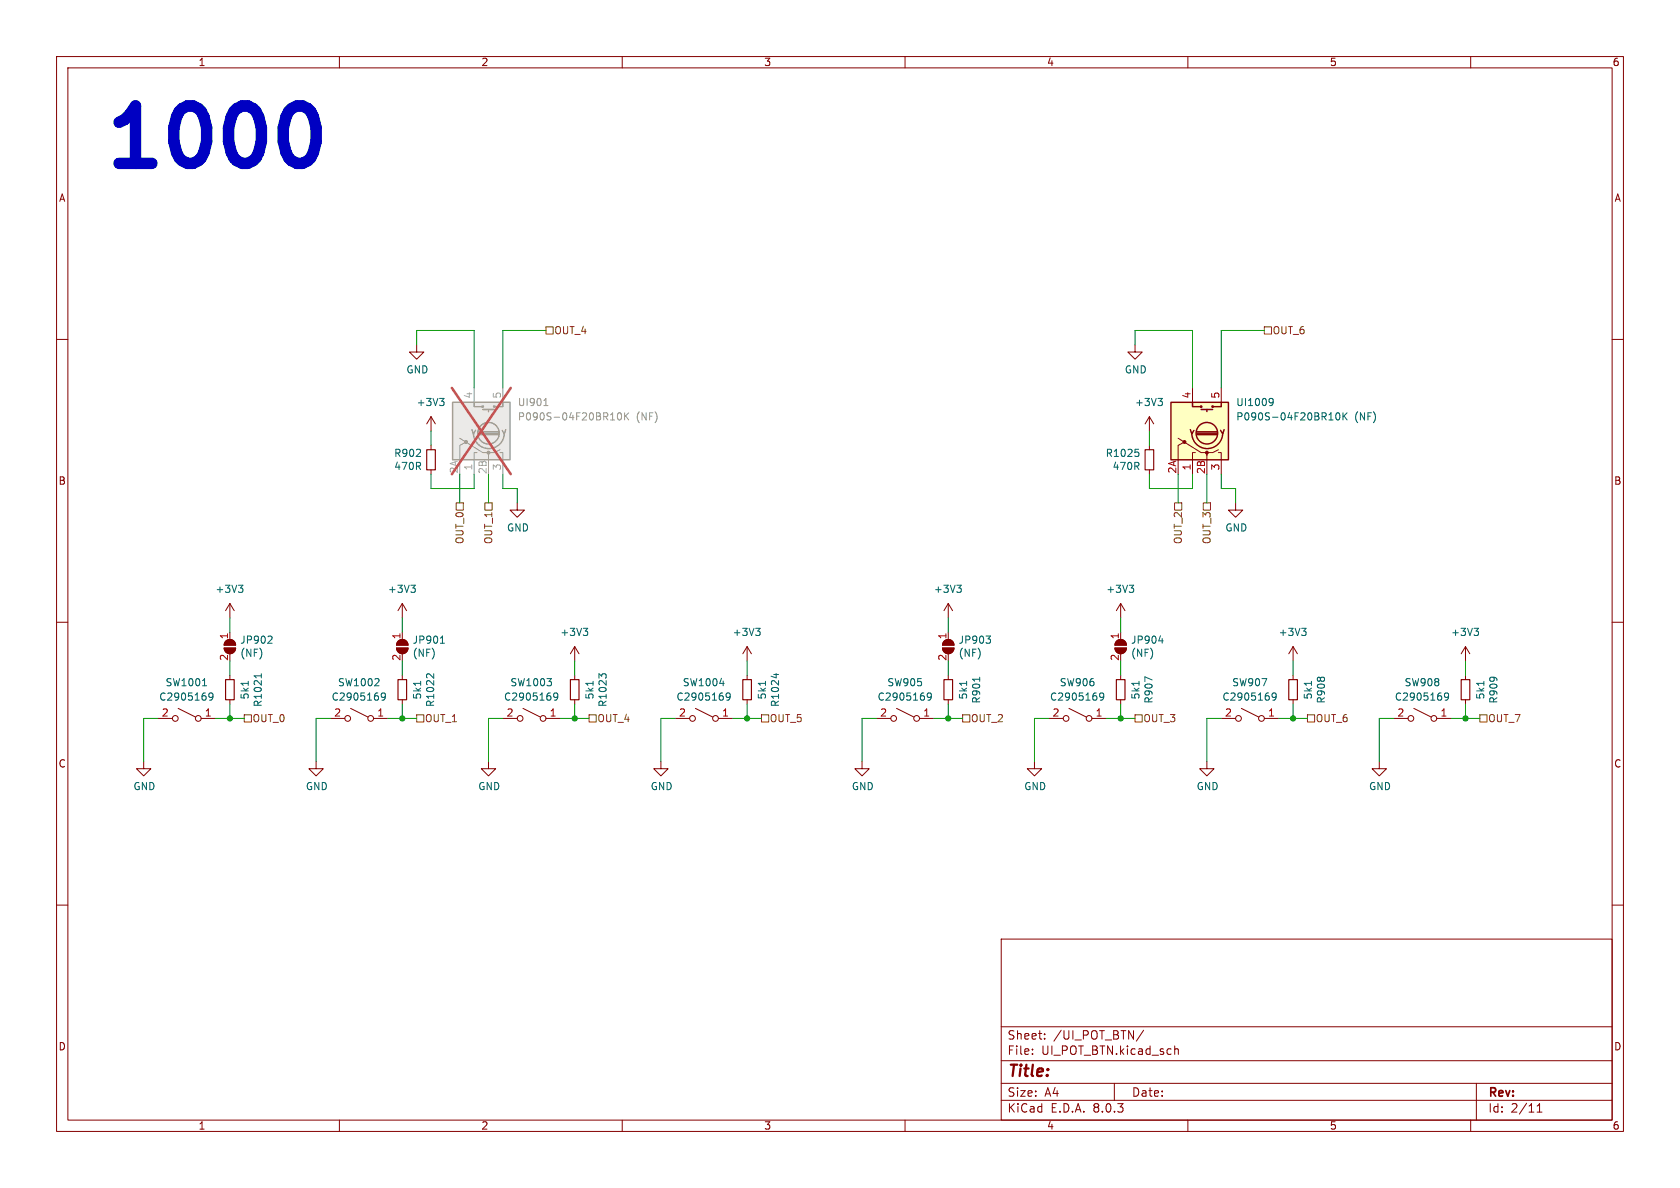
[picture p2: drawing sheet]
<svg xmlns="http://www.w3.org/2000/svg" width="297mm" height="210mm" viewBox="0 0 297 210" stroke-linecap="round" stroke-linejoin="round" font-family="sans-serif">
<g fill="none" stroke="#840000" stroke-width=".18">
<path d="M10 10h277v190h-277zM12 12h273v186h-273zM60 10v2M110 10v2M160 10v2M210 10v2M260 10v2M10 60h2M285 60h2M76.2 73.7l-.8 1.2M76.2 73.7v2.5M76.2 73.7l.8 1.2"/>
<path d="M218.4 88.9v1.3h1.3l-1.3 1.2-1.2-1.2h1.2M10 110h2M39.6 114.6h2.1a1.02 1.02 0 0 1-1.1 1 1.02 1.02 0 0 1-1-1zM39.9 113.3a1.02 1.02 0 0 1 1.1-.2 1.02 1.02 0 0 1 .7 .9h-2.1zM40.6 106.7l-.7 1.3M40.6 106.7v2.5M40.6 111.8v1.2M40.6 106.7l.8 1.3M285 110h2M55.9 134.6v1.3h1.2l-1.2 1.3-1.3-1.3h1.3M119.4 127h2.5M122.9 125.2l3.1 1.5"/>
<path d="M127 127h2.5M10 160h2M285 160h2M177 166h108v32h-108zM60 198v2M110 198v2M160 198v2M177 194.5h108M177 191.5h108M177 187.5h108M177 181.5h108M182.5 186.3v.1"/>
<path d="M182.5 185.5v.1M184.7 183.6v.1M184.7 182.8v.1M197 191.5v3M202.2 182.1l-1.3 2M207.7 184.9v1.5M207.7 185.5l.2-.1 .3 .1 .1 .9M210 198v2M260 198v2M261 191.5v6.5M271.7 196.6h.9M271.7 195.5l.5-.4v1.5"/>
<circle cx="122.4" cy="127" r=".51"/>
<circle cx="126.5" cy="127" r=".51"/>
</g>
<path d="M77.7 70.4h.8l-.4 .5M78.3 70.9l.2 .3v.3l-.2 .2M42.2 103.4h.7l-.4 .5M42.7 103.9l.2 .3v.3l-.2 .2M47.9 112.4l.2 .3-.1 .3-.7 .7h.8M127.2 120.8h.8M129.1 123l-.3 .3-.3-.1-.1-.2 .1-.4 .3-.1 .2 .1a.84 .84 0 0 1-.3 1.2h-.2" fill="none" stroke="#006464" stroke-width=".18"/>
<g fill="#840000" stroke="#840000" stroke-width=".18">
<path d="M39.9 113.3a1.02 1.02 0 0 1 1.1-.2 1.02 1.02 0 0 1 .7 .9h-2.1z"/>
<path d="M39.6 114.6h2.1a1.02 1.02 0 0 1-1.1 1 1.02 1.02 0 0 1-1-1z"/>
</g>
<path d="M80 71.1h10.2v10.2h-10.2z" fill="#ebeae8"/>
<g fill="none" stroke="#9c9b98" stroke-width=".25">
<path d="M80 71.1h10.2v10.2h-10.2zM83.4 75.9l.3 .8 .4-.6M83.7 76.6a2.73 2.73 0 0 0 2.7 2.7 2.73 2.73 0 0 0 2.8-2.7M83.8 71.1v.8h1.5M84.6 76.8h3.5M84.6 76.6h3.5M84.6 76.3h3.5M85.3 72.4h2.1M86.4 72.4v.4M88.9 71.1v.8h-1.5M89.4 75.9l-.2 .8-.4-.6"/>
<circle cx="85.3" cy="71.9" r=".13"/>
<circle cx="86.4" cy="76.6" r="1.9"/>
<circle cx="87.4" cy="71.9" r=".13"/>
</g>
<g fill="#9c9b98" stroke="#9c9b98" stroke-width=".18">
<circle cx="86.4" cy="80" r=".25"/>
<circle cx="82.4" cy="78.1" r=".25"/>
</g>
<path d="M81.3 77.5l4 2.5h1.1v.5M82.4 78.1l-1.1 .6v2.6M83.8 68.6v2.5M88.4 79.5l-1 .5h-1v1.3M88.9 68.6v2.5M84.3 80h-.5v3.8M88.4 80h.5v3.8" fill="none" stroke="#9c9b98" stroke-width=".18"/>
<path d="M96.1 71.7h.8M96.4 70.6l.1-.2v1.3M107.9 74.2h.8M109.3 73.1l.2-.1a.68 .68 0 0 1 .4 .6 .68 .68 0 0 1-.4 .6l-.2-.1-.2-.3zM110.4 73v1.2M110.6 73.5l.5 .7M111.1 73l-.7 .7" fill="none" stroke="#939391" stroke-width=".18"/>
<path d="M79.9 68.6l10.4 15.2M90.3 68.6l-10.4 15.2" fill="none" stroke="#e75356" stroke-width=".46"/>
<g fill="none" stroke="#840000" stroke-width=".18">
<path d="M203.2 78.7v.8M203.2 83.1v.7M71.1 119.4v.7M101.6 114.3l-.8 1.3M101.6 114.3v2.5M101.6 119.4v.7M101.6 114.3l.8 1.3M197.1 114.6h2a1.02 1.02 0 0 1-1 1 1.02 1.02 0 0 1-1-1zM197.4 113.3a1.02 1.02 0 0 1 1.1-.2 1.02 1.02 0 0 1 .6 .9h-2zM198.1 106.7v2.5M198.1 111.8v1.2M198.1 119.4v.7"/>
<path d="M198.1 106.7l-.7 1.3M198.1 106.7l.8 1.3M228.6 114.3l-.8 1.3M228.6 114.3v2.5M228.6 119.4v.7M228.6 114.3l.8 1.3M58.4 127h2.6M62 125.2l3 1.5M66 127h2.6M71.1 123.7v.8M101.6 123.7v.8M182.9 134.6v1.3h1.2l-1.2 1.3-1.3-1.3h1.3"/>
<path d="M185.4 127h2.6M189 125.2l3 1.5M193 127h2.6M198.1 123.7v.8M213.4 134.6v1.3h1.2l-1.2 1.3-1.3-1.3h1.3M228.6 123.7v.8M243.8 134.6v1.3h1.3l-1.3 1.3-1.2-1.3h1.2"/>
<circle cx="61.5" cy="127" r=".51"/>
<circle cx="65.5" cy="127" r=".51"/>
<circle cx="188.5" cy="127" r=".51"/>
<circle cx="192.5" cy="127" r=".51"/>
</g>
<g fill="none" stroke="#006464" stroke-width=".18">
<path d="M200.7 79.4h.6M201.1 79.9l.2 .2v.3l-.2 .3M76.7 119.1v.8l-.7-.7-.4-.1-.2 .2M103.1 111.1h.8l-.4 .5M103.7 111.6l.2 .2v.3l-.2 .2M106.4 119.3l.2-.2h.3l.3 .2M106.4 119.5l-.5-.4v.8M199.6 103.4h.8l-.4 .5M200.2 103.9l.2 .3v.3l-.2 .2M204.9 113.3h.7M205.5 112.9v.8M230.1 111.1h.8l-.4 .5"/>
<path d="M230.7 111.6l.2 .2v.3l-.2 .2M66.2 121.2h.8M66.9 120.1v.4M68.1 123l-.2 .3-.4-.1-.1-.2 .1-.4 .4-.1 .2 .1a.84 .84 0 0 1-.3 1.2h-.3M74.4 120.4v.8M104.8 120.4v.8M195.1 123l-.2 .3-.4-.1-.1-.2 .1-.4 .4-.1 .2 .1a.84 .84 0 0 1-.3 1.2h-.3M201.4 120.4v.8M203.7 120.2l-1.3-.5v.8M231.8 120.4v.8"/>
</g>
<path d="M202.4 79.5h1.6v3.6h-1.6zM70.4 120.1h1.5v3.6h-1.5zM100.8 120.1h1.6v3.6h-1.6zM197.4 120.1h1.5v3.6h-1.5zM227.8 120.1h1.6v3.6h-1.6z" fill="none" stroke="#840000" stroke-width=".2"/>
<g fill="#840000" stroke="#840000" stroke-width=".18">
<path d="M197.4 113.3a1.02 1.02 0 0 1 1.1-.2 1.02 1.02 0 0 1 .6 .9h-2z"/>
<path d="M197.1 114.6h2a1.02 1.02 0 0 1-1 1 1.02 1.02 0 0 1-1-1z"/>
</g>
<path d="M207 71.1h10.2v10.2h-10.2z" fill="#ffffc2"/>
<g fill="none" stroke="#840000" stroke-width=".25">
<path d="M207 71.1h10.2v10.2h-10.2zM210.4 75.9l.3 .8 .4-.6M210.7 76.6a2.73 2.73 0 0 0 2.7 2.7 2.73 2.73 0 0 0 2.8-2.7M210.8 71.1v.8h1.5M211.6 76.8h3.5M211.6 76.6h3.5M211.6 76.3h3.5M212.3 72.4h2.1M213.4 72.4v.4M215.9 71.1v.8h-1.5M216.4 75.9l-.2 .8-.4-.6"/>
<circle cx="212.3" cy="71.9" r=".13"/>
<circle cx="213.4" cy="76.6" r="1.9"/>
<circle cx="214.4" cy="71.9" r=".13"/>
</g>
<g fill="#840000" stroke="#840000" stroke-width=".18">
<path d="M166.9 113.3a1.02 1.02 0 0 1 1.1-.2 1.02 1.02 0 0 1 .7 .9h-2.1z"/>
<path d="M166.6 114.6h2.1a1.02 1.02 0 0 1-1.1 1 1.02 1.02 0 0 1-1-1z"/>
<path d="M70.4 113.3a1.02 1.02 0 0 1 1.1-.2 1.02 1.02 0 0 1 .6 .9h-2z"/>
<path d="M70.1 114.6h2a1.02 1.02 0 0 1-1 1 1.02 1.02 0 0 1-1-1z"/>
<circle cx="213.4" cy="80" r=".25"/>
<circle cx="209.4" cy="78.1" r=".25"/>
</g>
<g fill="none" stroke="#840000" stroke-width=".18">
<path d="M73.7 61v1.2h1.2l-1.2 1.3-1.3-1.3h1.3M76.2 78.7v.8M200.7 61v1.2h1.2l-1.2 1.3-1.3-1.3h1.3M203.2 73.7l-.8 1.2M203.2 73.7v2.5M203.2 73.7l.8 1.2M208.3 77.5l4 2.5h1.1v.5M209.4 78.1l-1.1 .6v2.6M210.8 68.6v2.5M215.4 79.5l-1 .5h-1v1.3M215.9 68.6v2.5M76.2 83.1v.7"/>
<path d="M91.4 88.9v1.3h1.3l-1.3 1.2-1.2-1.2h1.2M211.3 80h-.5v3.8M215.4 80h.5v3.8M40.6 119.4v.7M70.1 114.6h2a1.02 1.02 0 0 1-1 1 1.02 1.02 0 0 1-1-1zM70.4 113.3a1.02 1.02 0 0 1 1.1-.2 1.02 1.02 0 0 1 .6 .9h-2zM71.1 106.7v2.5M71.1 111.8v1.2M71.1 106.7l-.7 1.3M71.1 106.7l.8 1.3M132.1 114.3v2.5M132.1 119.4v.7"/>
<path d="M132.1 114.3l-.8 1.3M132.1 114.3l.7 1.3M166.6 114.6h2.1a1.02 1.02 0 0 1-1.1 1 1.02 1.02 0 0 1-1-1zM166.9 113.3a1.02 1.02 0 0 1 1.1-.2 1.02 1.02 0 0 1 .7 .9h-2.1zM167.6 106.7l-.7 1.3M167.6 106.7v2.5M167.6 111.8v1.2M167.6 119.4v.7M167.6 106.7l.8 1.3M259.1 114.3l-.8 1.3M259.1 114.3v2.5M259.1 119.4v.7"/>
<path d="M259.1 114.3l.7 1.3M25.4 134.6v1.3h1.3l-1.3 1.3-1.3-1.3h1.3M27.9 127h2.6M31.5 125.2l3 1.5M35.6 127h2.5M40.6 123.7v.8M86.4 134.6v1.3h1.2l-1.2 1.3-1.3-1.3h1.3M88.9 127h2.5M92.5 125.2l3 1.5M96.5 127h2.6M116.8 134.6v1.3h1.3l-1.3 1.3-1.2-1.3h1.2M132.1 123.7v.8"/>
<path d="M152.4 134.6v1.3h1.3l-1.3 1.3-1.3-1.3h1.3M154.9 127h2.6M158.5 125.2l3 1.5M162.6 127h2.5M167.6 123.7v.8M215.9 127h2.5M219.5 125.2l3 1.5M223.5 127h2.6M246.4 127h2.5M249.9 125.2l3.1 1.5M254 127h2.5M259.1 123.7v.8"/>
<circle cx="31" cy="127" r=".51"/>
<circle cx="35.1" cy="127" r=".51"/>
<circle cx="91.9" cy="127" r=".51"/>
<circle cx="96" cy="127" r=".51"/>
<circle cx="158" cy="127" r=".51"/>
<circle cx="162.1" cy="127" r=".51"/>
<circle cx="218.9" cy="127" r=".51"/>
<circle cx="223" cy="127" r=".51"/>
<circle cx="249.4" cy="127" r=".51"/>
<circle cx="253.5" cy="127" r=".51"/>
</g>
<g fill="none" stroke="#006464" stroke-width=".18">
<path d="M204.7 70.4h.8l-.4 .5M205.3 70.9l.2 .3v.3l-.2 .2M224.6 70.4l.4 .2a.84 .84 0 0 1-.3 1.1h-.2M225.1 71l-.3 .2h-.2M234.9 74.2h.8M236.3 73.1l.2-.1a.68 .68 0 0 1 .4 .6 .68 .68 0 0 1-.4 .6l-.2-.1-.2-.3zM237.4 73v1.2M237.6 73.5l.5 .7M238.1 73l-.7 .7M46.2 119.1v.7M46.2 119.5h-1.3l.3 .2M72.6 103.4h.8l-.4 .5"/>
<path d="M73.2 103.9l.2 .3v.3l-.2 .2M77.9 113.7h.7M78.1 112.6l.1-.2v1.3M96.7 120h.8l-.4 .4M133.6 111.1h.8l-.4 .5M134.1 111.6l.3 .2v.3l-.3 .2M136.8 119.2h.8M137.2 119v.8M169.2 103.4h.7l-.4 .5M169.7 103.9l.2 .3v.3l-.2 .2M173.2 119.7v.7M174.3 112.4h.8l-.4 .5"/>
<path d="M174.9 112.9l.2 .3v.3l-.2 .2M260.6 111.1h.8l-.4 .5M261.1 111.6l.3 .2v.3l-.3 .2M35.8 121.2h.7M37.6 123l-.2 .3-.4-.1-.1-.2 .1-.4 .4-.1 .2 .1a.84 .84 0 0 1-.3 1.2h-.3M43.9 120.4v.8M97.4 120.6v.5M98.6 123l-.2 .3-.4-.1-.1-.2 .1-.4 .4-.1 .1 .1a.84 .84 0 0 1-.3 1.2h-.2M135.3 120.4v.8M164.6 123l-.2 .3-.4-.1-.1-.2 .1-.4 .4-.1 .2 .1a.84 .84 0 0 1-.3 1.2h-.3M170.9 120.4v.8M225.6 123l-.2 .3-.4-.1-.1-.2 .1-.4 .4-.1 .1 .1a.84 .84 0 0 1-.3 1.2h-.2"/>
<path d="M256.1 123l-.3 .3-.3-.1-.1-.2v-.3l.2-.2 .4 .1 .1 .1a.84 .84 0 0 1-.4 1.1h-.2M262.3 120.4v.8"/>
</g>
<path d="M75.4 79.5h1.6v3.6h-1.6zM39.9 120.1h1.5v3.6h-1.5zM131.3 120.1h1.5v3.6h-1.5zM166.9 120.1h1.5v3.6h-1.5zM258.3 120.1h1.5v3.6h-1.5z" fill="none" stroke="#840000" stroke-width=".2"/>
<g fill="none" stroke="#725600" stroke-width=".18">
<path d="M96.5 57.8h1.3v1.3h-1.3zM223.5 57.8h1.3v1.3h-1.3zM80.6 88.9h1.3v1.3h-1.3zM85.7 88.9h1.3v1.3h-1.3zM207.6 88.9h1.3v1.3h-1.3zM212.7 88.9h1.3v1.3h-1.3zM43.2 126.4h1.2v1.2h-1.2zM73.7 126.4h1.2v1.2h-1.2zM104.1 126.4h1.3v1.2h-1.3zM134.6 126.4h1.3v1.2h-1.3zM170.2 126.4h1.2v1.2h-1.2zM200.7 126.4h1.2v1.2h-1.2z"/>
<path d="M231.1 126.4h1.3v1.2h-1.3zM261.6 126.4h1.3v1.2h-1.3z"/>
</g>
<path d="M53.5 18.7l.9 .5 .5 .5a8.6 8.6 0 0 1 0 8.2l-.5 .5-.9 .5" fill="none" stroke="#0000c2" stroke-width="2"/>
<g fill="none" stroke="#009600" stroke-width=".18">
<path d="M96.5 58.4h-7.6v10.2M223.5 58.4h-7.6v10.2M73.7 61v-2.6h10.1v10.2M76.2 76.2v2.5M200.7 61v-2.6h10.1v10.2M203.2 76.2v2.5M76.2 83.8v2.6h7.6v-2.6M81.3 83.8v5.1M86.4 83.8v5.1M88.9 83.8v2.6h2.5v2.5M203.2 83.8v2.6h7.6v-2.6M208.3 83.8v5.1"/>
<path d="M213.4 83.8v5.1M215.9 83.8v2.6h2.5v2.5M40.6 109.2v2.6M40.6 116.8v2.6M71.1 109.2v2.6M71.1 116.8v2.6M101.6 116.8v2.6M132.1 116.8v2.6M167.6 109.2v2.6M167.6 116.8v2.6M198.1 109.2v2.6M198.1 116.8v2.6"/>
<path d="M228.6 116.8v2.6M259.1 116.8v2.6M27.9 127h-2.5v7.6M38.1 127h5.1M40.6 124.5v2.5M58.4 127h-2.5v7.6M68.6 127h5.1M71.1 124.5v2.5M88.9 127h-2.5v7.6M99.1 127h5M101.6 124.5v2.5M119.4 127h-2.6v7.6"/>
<path d="M129.5 127h5.1M132.1 124.5v2.5M154.9 127h-2.5v7.6M165.1 127h5.1M167.6 124.5v2.5M185.4 127h-2.5v7.6M195.6 127h5.1M198.1 124.5v2.5M215.9 127h-2.5v7.6M226.1 127h5M228.6 124.5v2.5M246.4 127h-2.6v7.6"/>
<path d="M256.5 127h5.1M259.1 124.5v2.5"/>
</g>
<g fill="#009600" stroke="#009600" stroke-width=".18">
<circle cx="198.1" cy="127" r=".46"/>
<circle cx="167.6" cy="127" r=".46"/>
<circle cx="228.6" cy="127" r=".46"/>
<circle cx="259.1" cy="127" r=".46"/>
<circle cx="101.6" cy="127" r=".46"/>
<circle cx="40.6" cy="127" r=".46"/>
<circle cx="71.1" cy="127" r=".46"/>
<circle cx="132.1" cy="127" r=".46"/>
</g>
<text font-size="14.2" fill="#0000c2" x="17.8" y="30.2">1000</text>
<text font-size="2.8" fill="#840000" x="178" y="190.9">Title:</text>
<g font-size="2.1" fill="#840000">
<text x="178" y="184">Sheet:</text>
<text x="186.2" y="184">/UI_POT_BTN/</text>
<text x="178" y="186.7">File:</text>
<text x="184.1" y="186.7">UI_POT_BTN.kicad_sch</text>
<text x="178" y="196.9">KiCad</text>
<text x="178" y="194.1">Size:</text>
<text x="184.7" y="194.1">A4</text>
<text x="185.7" y="196.9">E.D.A.</text>
<text x="193.3" y="196.9">8.0.3</text>
<text x="200" y="194.1">Date:</text>
<text x="263" y="194.3">Rev:</text>
<text x="263" y="196.9">Id:</text>
<text x="267.1" y="196.9">2/11</text>
</g>
<g font-size="1.8" fill="#840000">
<text x="35" y="11.9">1</text>
<text x="85" y="11.9">2</text>
<text x="135" y="11.9">3</text>
<text x="185" y="11.9">4</text>
<text x="235" y="11.9">5</text>
<text x="285" y="11.9">6</text>
<text x="10.3" y="35.9">A</text>
<text x="285.3" y="35.9">A</text>
<text x="10.3" y="85.9">B</text>
<text x="285.3" y="85.9">B</text>
<text x="10.3" y="135.9">C</text>
<text x="285.3" y="135.9">C</text>
<text x="10.3" y="185.9">D</text>
<text x="285.3" y="185.9">D</text>
<text x="35" y="199.9">1</text>
<text x="85" y="199.9">2</text>
<text x="135" y="199.9">3</text>
<text x="185" y="199.9">4</text>
<text x="235" y="199.9">5</text>
<text x="285" y="199.9">6</text>
</g>
<g font-size="1.8" fill="#725600">
<text x="97.9" y="59.3">OUT_4</text>
<text x="224.9" y="59.3">OUT_6</text>
<text x="82.1" y="96.3" transform="rotate(-90 82.1 96.3)">OUT_0</text>
<text x="87.2" y="96.3" transform="rotate(-90 87.2 96.3)">OUT_1</text>
<text x="209.1" y="96.3" transform="rotate(-90 209.1 96.3)">OUT_2</text>
<text x="214.2" y="96.3" transform="rotate(-90 214.2 96.3)">OUT_3</text>
<text x="44.6" y="127.9">OUT_0</text>
<text x="75" y="127.9">OUT_1</text>
<text x="105.5" y="127.9">OUT_4</text>
<text x="136" y="127.9">OUT_5</text>
<text x="171.6" y="127.9">OUT_2</text>
<text x="202" y="127.9">OUT_3</text>
<text x="232.5" y="127.9">OUT_6</text>
<text x="263" y="127.9">OUT_7</text>
</g>
<g font-size="1.8" fill="#006464">
<text x="71.8" y="66.2">GND</text>
<text x="73.6" y="72">+3V3</text>
<text x="198.8" y="66.2">GND</text>
<text x="200.6" y="72">+3V3</text>
<text x="218.4" y="72">UI1009</text>
<text x="218.4" y="74.5">P090S-04F20BR10K</text>
<text x="239.5" y="74.5">(NF)</text>
<text x="69.6" y="81">R902</text>
<text x="69.6" y="83.3">470R</text>
<text x="195.4" y="81">R1025</text>
<text x="196.6" y="83.3">470R</text>
<text x="89.5" y="94.2">GND</text>
<text x="216.5" y="94.2">GND</text>
<text x="38" y="105">+3V3</text>
<text x="68.5" y="105">+3V3</text>
<text x="165" y="105">+3V3</text>
<text x="195.5" y="105">+3V3</text>
<text x="42.4" y="114">JP902</text>
<text x="72.9" y="114">JP901</text>
<text x="99" y="112.6">+3V3</text>
<text x="129.4" y="112.6">+3V3</text>
<text x="169.4" y="114">JP903</text>
<text x="199.9" y="114">JP904</text>
<text x="226" y="112.6">+3V3</text>
<text x="256.4" y="112.6">+3V3</text>
<text x="42.4" y="116.3">(NF)</text>
<text x="72.9" y="116.3">(NF)</text>
<text x="169.4" y="116.3">(NF)</text>
<text x="199.9" y="116.3">(NF)</text>
<text x="28" y="124.1">C2905169</text>
<text x="29.2" y="121.5">SW1001</text>
<text x="44.2" y="123.7" transform="rotate(-90 44.2 123.7)">5k1</text>
<text x="46.5" y="125.1" transform="rotate(-90 46.5 125.1)">R1021</text>
<text x="58.5" y="124.1">C2905169</text>
<text x="59.6" y="121.5">SW1002</text>
<text x="74.7" y="123.7" transform="rotate(-90 74.7 123.7)">5k1</text>
<text x="77" y="125.1" transform="rotate(-90 77 125.1)">R1022</text>
<text x="89" y="124.1">C2905169</text>
<text x="90.1" y="121.5">SW1003</text>
<text x="105.1" y="123.7" transform="rotate(-90 105.1 123.7)">5k1</text>
<text x="107.4" y="125.1" transform="rotate(-90 107.4 125.1)">R1023</text>
<text x="119.5" y="124.1">C2905169</text>
<text x="120.6" y="121.5">SW1004</text>
<text x="135.6" y="123.7" transform="rotate(-90 135.6 123.7)">5k1</text>
<text x="137.9" y="125.1" transform="rotate(-90 137.9 125.1)">R1024</text>
<text x="155" y="124.1">C2905169</text>
<text x="156.8" y="121.5">SW905</text>
<text x="171.2" y="123.7" transform="rotate(-90 171.2 123.7)">5k1</text>
<text x="173.5" y="124.5" transform="rotate(-90 173.5 124.5)">R901</text>
<text x="185.5" y="124.1">C2905169</text>
<text x="187.3" y="121.5">SW906</text>
<text x="201.7" y="123.7" transform="rotate(-90 201.7 123.7)">5k1</text>
<text x="204" y="124.5" transform="rotate(-90 204 124.5)">R907</text>
<text x="216" y="124.1">C2905169</text>
<text x="217.7" y="121.5">SW907</text>
<text x="232.1" y="123.7" transform="rotate(-90 232.1 123.7)">5k1</text>
<text x="234.4" y="124.5" transform="rotate(-90 234.4 124.5)">R908</text>
<text x="246.5" y="124.1">C2905169</text>
<text x="248.2" y="121.5">SW908</text>
<text x="262.6" y="123.7" transform="rotate(-90 262.6 123.7)">5k1</text>
<text x="264.9" y="124.5" transform="rotate(-90 264.9 124.5)">R909</text>
<text x="23.5" y="139.9">GND</text>
<text x="54" y="139.9">GND</text>
<text x="84.5" y="139.9">GND</text>
<text x="114.9" y="139.9">GND</text>
<text x="150.5" y="139.9">GND</text>
<text x="181" y="139.9">GND</text>
<text x="211.5" y="139.9">GND</text>
<text x="241.9" y="139.9">GND</text>
</g>
<g font-size="1.8" fill="#a5a4a2">
<text x="83.6" y="70.6" transform="rotate(-90 83.6 70.6)">4</text>
<text x="88.6" y="70.6" transform="rotate(-90 88.6 70.6)">5</text>
<text x="81" y="83.8" transform="rotate(-90 81 83.8)">2A</text>
<text x="83.6" y="83.3" transform="rotate(-90 83.6 83.3)">1</text>
<text x="86.1" y="83.9" transform="rotate(-90 86.1 83.9)">2B</text>
<text x="88.6" y="83.3" transform="rotate(-90 88.6 83.3)">3</text>
</g>
<g font-size="1.8" fill="#939391">
<text x="91.4" y="72">UI901</text>
<text x="91.4" y="74.5">P090S-04F20BR10K</text>
<text x="112.5" y="74.5">(NF)</text>
</g>
<g font-size="1.8" fill="#a90000">
<text x="210.6" y="70.6" transform="rotate(-90 210.6 70.6)">4</text>
<text x="215.6" y="70.6" transform="rotate(-90 215.6 70.6)">5</text>
<text x="208" y="83.8" transform="rotate(-90 208 83.8)">2A</text>
<text x="210.6" y="83.3" transform="rotate(-90 210.6 83.3)">1</text>
<text x="213.1" y="83.9" transform="rotate(-90 213.1 83.9)">2B</text>
<text x="215.6" y="83.3" transform="rotate(-90 215.6 83.3)">3</text>
<text x="40.4" y="113.1" transform="rotate(-90 40.4 113.1)">1</text>
<text x="70.9" y="113.1" transform="rotate(-90 70.9 113.1)">1</text>
<text x="167.4" y="113.1" transform="rotate(-90 167.4 113.1)">1</text>
<text x="197.9" y="113.1" transform="rotate(-90 197.9 113.1)">1</text>
<text x="40.4" y="116.9" transform="rotate(-90 40.4 116.9)">2</text>
<text x="70.9" y="116.9" transform="rotate(-90 70.9 116.9)">2</text>
<text x="167.4" y="116.9" transform="rotate(-90 167.4 116.9)">2</text>
<text x="197.9" y="116.9" transform="rotate(-90 197.9 116.9)">2</text>
<text x="28.5" y="126.7">2</text>
<text x="36.1" y="126.7">1</text>
<text x="59" y="126.7">2</text>
<text x="66.6" y="126.7">1</text>
<text x="89.5" y="126.7">2</text>
<text x="97.1" y="126.7">1</text>
<text x="119.9" y="126.7">2</text>
<text x="127.6" y="126.7">1</text>
<text x="155.5" y="126.7">2</text>
<text x="163.1" y="126.7">1</text>
<text x="186" y="126.7">2</text>
<text x="193.6" y="126.7">1</text>
<text x="216.5" y="126.7">2</text>
<text x="224.1" y="126.7">1</text>
<text x="246.9" y="126.7">2</text>
<text x="254.6" y="126.7">1</text>
</g>
</svg>
